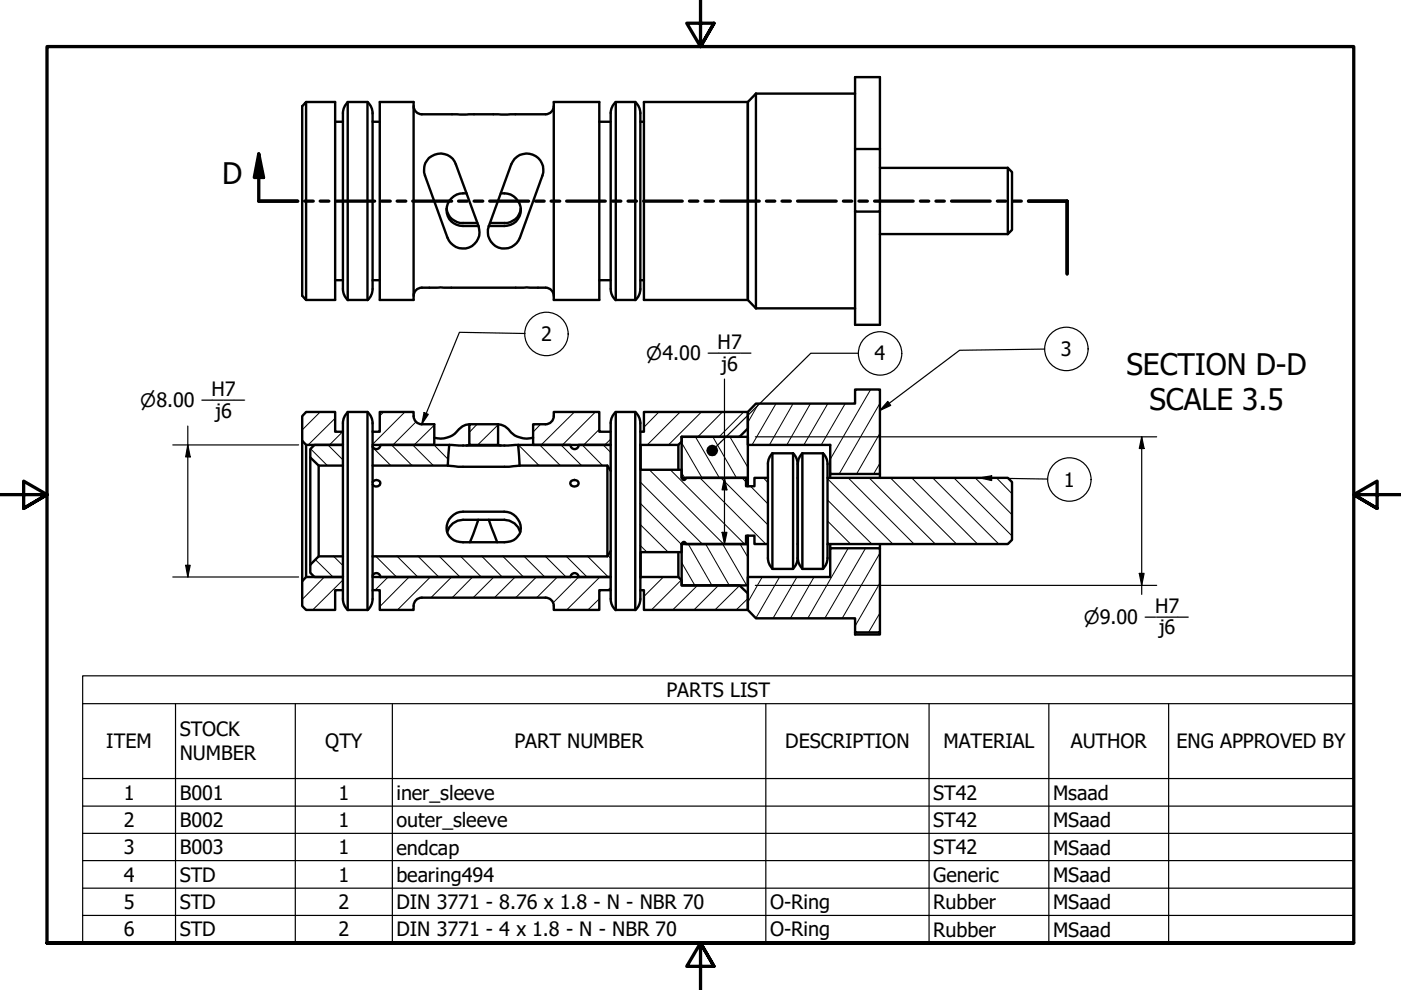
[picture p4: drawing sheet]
<svg xmlns="http://www.w3.org/2000/svg" width="297mm" height="210mm" viewBox="0 0 297 210" stroke-linecap="round" stroke-linejoin="round" font-family="sans-serif">
<!-- layer: Hatch (ANSI) -->
<g fill="none" stroke="#000" stroke-width=".21">
<path d="M65.8 95.2l3.6 3.5M67.9 87.3l-3.8 3.9M69.5 94.3l3.2 3.2M71.1 88.7l-5.8 5.6M72.6 91.5l-2.8 2.8M79 94.8l3.9 3.9M81.3 87.3l-.8 .9M83 94.3l4.4 4.4M85.9 87.3l-6.9 6.9M87.5 94.3l4.4 4.4M88.2 89.4l-4.9 4.9M92 94.3l3 3.1"/>
<path d="M92.1 90.1l-4.3 4.2M101.2 90l-1.7 1.7M105.6 90.1l-4.3 4.2M109.9 94.3l4.4 4.4M114.4 94.3l4.4 4.4M114.6 90l-1.6 1.6M118.9 94.3l4.4 4.4M121.8 87.3l-7.1 7M123.4 94.3l4.4 4.4M126.2 87.3l-6.9 7M127.1 91l-3.3 3.3M127.9 94.3l1.6 1.6"/>
<path d="M129.5 93.1l-1.3 1.2M135.8 97.8h.1M137.7 99.6l15.7 15.8M139.7 87.3l-3.2 3.3M142.1 99.6l15.8 15.8M144.2 87.3l-7 7M144.5 93.9l4.3 7.4M147.4 92.6l5.1 8.7M148.7 87.3l-7 7M151.1 92.6l5 8.7M153.2 87.3l-5.2 5.3M154.7 92.6l3.9 6.5"/>
<path d="M157.7 87.3l-5.2 5.3M158.4 92.6l.2 .1M160.8 85.6l-2.2 4M164.5 85.6l-5.1 8.7M168.1 85.6l-5 8.7M171.8 85.6l-5 8.7M175.5 85.6l-5.1 8.7M179.2 85.6l-5.1 8.7M184.6 82.6l-8.6 14.8M186.6 85.5l-8.7 15M186.6 91.9l-5 8.6M186.6 98.2l-1.4 2.3"/>
<path d="M66.9 118.7l3.7 3.6M70.7 118l2 1.9M79.7 118l4.4 4.3M84.2 118l4.4 4.3M88.6 118l4.4 4.3M93.2 118l4.3 4.3M97.7 118l4.3 4.3M102.2 118l4.3 4.3M106.6 118l4.4 4.3M111.1 118l4.4 4.3M115.6 118l4.4 4.3M120.1 118l4.4 4.3"/>
<path d="M124.6 118l4.4 4.3M128.9 117.8l.6 .6M135.8 115.7l1.4 1.4M135.8 111.2l5.9 5.9M135.8 106.7l8.7 8.8M135.8 102.2l13.1 13.2M144.5 119.3l2.8 4.8M144.5 100.2l.7 1.1M145.9 115.4l5 8.7M148.4 101.3l14 14.1M149.6 115.4l5 8.7M152.8 101.3l10 10"/>
<path d="M153.2 115.4l5.1 8.7M156.9 115.4l1.7 2.7M157.4 101.3l.8 .9M159.1 103.1l3.7 3.7M161.9 101.3l.9 1M169.1 104.1l.1 .1M169.1 113.1l.1 .1M169.1 108.6l.1 .1M175.5 115l.3 .4M175.5 110.5l4.8 4.9M175.5 106l9.3 9.4M175.5 101.5l13.8 13.9"/>
<path d="M176.1 116.2l-.1 .2M179.8 101.3l14 14.1M179.8 116.2l-8.5 14.9M183.5 116.2l-8.6 14.9M184.3 101.3l14 14.1M186.6 117.3l-8 13.8M188.8 101.3l14 14.1M193.3 101.3l14 14.1M197.7 101.3l14.1 14.1M202.2 101.3l12.4 12.3M206.8 101.3l7.8 7.8M211.3 101.3l3.3 3.4"/>
<path d="M68.8 122.3l-4.7 4.8M71.1 129.1l-.3 .2M72.7 123l-6.4 6.3M79 121.8l.1 .1M82.3 122.3l-2.8 2.8M86.7 122.3l-6.2 6.3M91.2 122.3l-6.9 7M95.8 122.3l-4.4 4.4M100.2 122.3l-4.3 4.4M104.7 122.3l-4.4 4.4M109.2 122.3l-4.4 4.4M113.7 122.3l-4.4 4.4"/>
<path d="M118.2 122.3l-4.4 4.4M122.7 122.3l-5.4 5.5M127.1 127l-2.4 2.3M127.2 122.3l-7.1 7M129.5 124.6l-.7 .5M135.8 120.2h.1M136.1 122.3l-.3 .4M140.7 122.3l-4.2 4.2M144.5 123l-6.4 6.3M147.9 124.1l-5.3 5.2M152.3 124.1l-5.2 5.2M156.8 124.1l-5.2 5.2"/>
<path d="M158.6 126.9l-2.5 2.4M161.6 122.3l-3 5.4M165.3 122.3l-5 8.7M169 122.3l-5.1 8.8M172.6 122.3l-5 8.8M186.6 123.6l-5.3 9.2M186.6 130l-2.5 4.1"/>
</g>
<!-- layer: Visible (ANSI) -->
<g fill="none" stroke="#000" stroke-width=".51">
<path d="M160.3 19.8l-1.7 1.8v42l1.7 1.8M160.3 19.8v45.6M160.3 19.8h21M64.9 21.6v42l-.8-.9v-40.2zM64.9 21.6h6.2v42h-6.2M71.1 25.8h1.6M72.7 24v37.3a3.1 3.1 0 0 0 1.1 2.3M73.7 21.6h4.2v42h-4.2zM73.8 21.6a3.1 3.1 0 0 0-1.1 2.4M77.9 21.6a3.1 3.1 0 0 1 1.1 2.4M79 24v37.3a3.1 3.1 0 0 1-1.1 2.3M79 25.8h1.5"/>
<path d="M80.5 21.6h7.2v42h-7.2zM87.7 22.5a1.75 1.75 0 0 0 1.7 1.7h26.3M90.9 33.5a3.5 3.5 0 0 1 5.7 1.3l4.9 13.2a3.5 3.5 0 0 1-2.1 4.5 3.5 3.5 0 0 1-4.5-2.1l-4.8-13.2a3.6 3.6 0 0 1 .8-3.7zM109.1 33.7a3.5 3.5 0 0 1 4.4-.6 3.5 3.5 0 0 1 1.5 4.1l-4.8 13.2a3.5 3.5 0 0 1-4.5 2.1 3.5 3.5 0 0 1-2.1-4.5l4.8-13.2zM117.4 22.5a1.75 1.75 0 0 1-1.7 1.7M117.4 21.6h9.7v42h-9.7zM127.1 25.8h2.4M129.5 24v37.3a3.1 3.1 0 0 0 1 2.3M130.5 21.6a3.1 3.1 0 0 0-1 2.4M130.6 21.6h4.1M130.6 21.6v42h4.1v-42M134.7 21.6a3.1 3.1 0 0 1 1.1 2.4"/>
<path d="M135.8 24v37.3a3.1 3.1 0 0 1-1.1 2.3M135.8 25.8h.7M136.5 21.6h22.1v42h-22.1zM181.3 31.6h5.3v13.3h-5.3zM181.3 31.6v-15.2h5.3v15.2M186.6 35.6h27.1M213.7 35.6l.9 .9v12.2l-.9 .9M213.7 35.6v14M71.1 59.4h1.6M79 59.4h1.5M94.7 44.2a3.4 3.4 0 0 0 3.5 3.1h3M98.9 41a3.5 3.5 0 0 0-4.2 3 3.5 3.5 0 0 0 3.5 3.9h3.2"/>
<path d="M106.2 41a3.5 3.5 0 0 1 4.2 3 3.5 3.5 0 0 1-3.5 3.9h-3.3M110.4 44.2a3.4 3.4 0 0 1-3.5 3.1h-3M127.1 59.4h2.4M135.8 59.4h.7M181.3 44.9v24h5.3v-24M186.6 49.6h27.1M115.7 61a1.75 1.75 0 0 1 1.7 1.7M115.7 61h-24.1a4.3 4.3 0 0 0-3.4 .5l-.4 .8-.1 .4M160.3 65.4h21M64.1 93.4v29.8M64.9 94.3v28M65.8 97v22.7"/>
<path d="M67.6 98.7v19.3M72.7 91.5h-1.6v-4.2h-6.2l-.8 .9v5.2l.8 .9h7.8h-6l-.9 .9v1.8l1.8 1.7h5.1M72.7 89.7v37.3M73.7 87.3h4.2v42h-4.2zM73.8 87.4a3.1 3.1 0 0 0-1.1 2.3M77.9 87.4a3.1 3.1 0 0 1 1.1 2.3M79 89.7v37.3M79 98.7h15.9M87.7 88.2a1.75 1.75 0 0 0 1.7 1.8h2.7v4.3h-13.1M87.7 88.2v-.9h-7.2v4.2h-1.5M94.9 98.7l2.3 .3h10.7l2.3-.3M95.2 94.3l-.3 4.4"/>
<path d="M95.2 94.3l-14.6 .1a.86 .86 0 0 1-.7 .8 .86 .86 0 0 1-.9-.5M95.2 94.3l2.1 .2 12.6-.2M99.5 90h6.1v4.3h-6.1zM99.5 90a4.1 4.1 0 0 0-3.1 2l-1 .6a4.9 4.9 0 0 1-3.3 .2M99.5 94.3l-.6 .2M105.6 90a3.5 3.5 0 0 1 2.8 1.7 5.1 5.1 0 0 0 4.6 1.1M105.6 94.3l.6 .2M109.9 94.3l.3 4.4M109.9 94.3h11M110.2 98.7h18.6l.7 1.2M115.7 90h-2.7v4.3h16.5h-6.8a.86 .86 0 0 1-.9 .9 .86 .86 0 0 1-.8-.8M117.4 88.2a1.75 1.75 0 0 1-1.7 1.8"/>
<path d="M117.4 88.2v-.9h9.7v4.2h2.4M128.8 98.7v19.3M129.5 89.7v37.3M130.5 87.4a3.1 3.1 0 0 0-1 2.3M130.6 87.3v42h4.1v-42M130.6 87.3h4.1M134.7 87.4a3.1 3.1 0 0 1 1.1 2.3M135.8 91.5h.7v-4.2h22.1v3.5l-1.8 1.8h-12.3v1l-.7 .7h-8v5.3h8.7v1.7M135.8 89.7v37.3M143.8 94.3v5.3M144.5 92.6h14.1v8.7h-14.1zM160.3 85.6h21v-3h5.3v17.9h-10.6v-6.2h-17.4v-7z"/>
<path d="M163.8 96.1h4.3M163.8 96.1v24.5h4.3v-24.5M163.8 96.1a3.1 3.1 0 0 0-1 2.3v19.9M168.1 96.1a3.1 3.1 0 0 1 1 2.3v19.9M170.1 96.1h4.4v24.5h-4.4zM170.1 96.1a3.1 3.1 0 0 0-.9 2.3v19.9M174.5 96.1a3.1 3.1 0 0 1 1 2.3v19.9M72.7 118h-5.1l-1.8 1.7v1.7l.9 .9h6h-7.8l-.8 .9v5.3l.8 .8h6.2v-4.2h1.6M79 102.2a.9 .9 0 0 1 .9-.4 .9 .9 0 0 1 .7 .7 .89 .89 0 0 1-.7 .7 .89 .89 0 0 1-.9-.5M94.8 112.8a3.5 3.5 0 0 1 3.4-2.6h8.7a3.5 3.5 0 0 1 3.4 2.6M95.7 109.6a3.2 3.2 0 0 1 2.5-1.1h8.7a3.3 3.3 0 0 1 3.2 2 3.3 3.3 0 0 1-.7 3.6 3.7 3.7 0 0 1-2.5 .9h-8.7a3.1 3.1 0 0 1-3.3-1.8 3.1 3.1 0 0 1 .8-3.6zM101.4 110.2l-1.8 4.8"/>
<path d="M103.6 110.2l1.8 4.8M121.2 102a.89 .89 0 0 1 .9-.2 .89 .89 0 0 1 .5 .9 .88 .88 0 0 1-1 .4 .88 .88 0 0 1-.6-.9zM129.5 116.8l-.7 1.2h-49.8M143.8 117.1v5.2M144.5 115.4h14.1v8.7h-14.1zM144.5 115.4v1.7h-8.7v5.2h8l.7 .7v1.1h12.3l1.8 1.7v3.5h-22.1v-4.2h-.7M144.6 115.3a.41 .41 0 0 1 .4-.4 .41 .41 0 0 1 .4 .4l12.8 .1v-1.8h1.8v1.8h2.8M144.6 101.3a.41 .41 0 0 0 .4 .5 .41 .41 0 0 0 .4-.5M145.4 101.3h12.8v1.8h1.8v-1.8h2.8M158.6 101.3v1.8M158.6 113.6v1.8M162.8 118.3a3.1 3.1 0 0 0 1 2.3"/>
<path d="M169.1 115.4h.1M169.1 101.3h.1M169.1 118.3a3.1 3.1 0 0 1-1 2.3M169.2 118.3a3.1 3.1 0 0 0 .9 2.3M175.5 101.3h38.2l.9 .9v12.3l-.9 .9h-38.2M175.5 118.3a3.1 3.1 0 0 1-1 2.3M176 100.5v.8M176 115.4v.8M186.6 100.5v.8M186.6 115.4v.8M72.7 127a3.1 3.1 0 0 0 1.1 2.4M79 122.1a.86 .86 0 0 1 .9-.6 .86 .86 0 0 1 .7 .9"/>
<path d="M79 125.1h1.5v4.2h7.2a1.98 1.98 0 0 1 1.7-2.6h26.3M79 122.3h50.5M79 127a3.1 3.1 0 0 1-1.1 2.4M121 122.4a.86 .86 0 0 1 .8-.9 .86 .86 0 0 1 .9 .9M129.5 125.1h-2.4v4.2h-9.7a1.98 1.98 0 0 0-1.7-2.6M129.5 127a3.1 3.1 0 0 0 1 2.4M135.8 127a3.1 3.1 0 0 1-1.1 2.4M158.6 122.3h17.4v-6.1h10.6v17.9h-5.3v-3h-21l-1.7-1.8zM181.3 134.1v.4h5.3v-.4"/>
</g>
<!-- layer: Section Line (ANSI) -->
<g fill="none" stroke="#000" stroke-width=".7">
<path d="M54.9 32.6l1 5h-2zM54.9 32.6v10h8.2M64.6 42.6h1.8M67.9 42.6h1.8M71.2 42.6h8.2M80.9 42.6h1.8M84.2 42.6h1.8M87.5 42.6h8.3M97.2 42.6h1.9M100.5 42.6h1.9M103.8 42.6h8.3M113.5 42.6h1.9"/>
<path d="M116.8 42.6h1.9M120.1 42.6h8.2M129.9 42.6h1.7M133.2 42.6h1.7M136.5 42.6h8.2M146.2 42.6h1.8M149.5 42.6h1.8M152.8 42.6h8.2M162.5 42.6h1.8M165.8 42.6h1.8M169.1 42.6h8.2M178.8 42.6h1.8"/>
<path d="M182.1 42.6h1.8M185.4 42.6h8.2M195.1 42.6h1.8M198.4 42.6h1.8M201.7 42.6h8.2M211.5 42.6h1.7M214.8 42.6h1.7M218.1 42.6h8.2v15.5"/>
</g>
<path d="M54.9 32.6l1 5h-2z" fill-rule="evenodd" fill="#000"/>
<!-- layer: Symbol (ANSI) -->
<g fill="none" stroke="#000" stroke-width=".25">
<path d="M111.3 70.7l-13.9-.2-8 19.5M182 74.9h-10.1l-20 19.8M221.5 74l-18 .3-16.9 12.7M89.9 87.5l.9 .4-1.4 2.1zM188.2 85.1l.6 .9-2.2 1zM207.8 101.3l2.4-.4v1zM207.8 101.3l14.3 .3M17.5 149.2v-5.9h269.5v5.9M17.5 149.2h269.5v15.9M17.5 149.2v50.7h269.5v-34.8M37.2 149.2v50.7M62.6 149.2v50.7"/>
<path d="M83.2 149.2v50.7M162.4 149.2v50.7M197 149.2v50.7M222.4 149.2v50.7M247.8 149.2v50.7M17.5 165.1h269.5M17.5 170.9h269.5M17.5 176.7h269.5M17.5 182.5h269.5M17.5 188.3h269.5M17.5 194.1h269.5"/>
<circle cx="115.9" cy="70.8" r="4.6"/>
<circle cx="186.6" cy="74.9" r="4.6"/>
<circle cx="226.1" cy="74" r="4.6"/>
<circle cx="226.7" cy="101.7" r="4.6"/>
</g>
<!-- layer: Border (ANSI) -->
<path d="M148.5 -.1v10l-2.9-5h5.8l-2.9 5 2.9-5M0 104.9h10l-5-2.9v5.8l5-2.9-5 2.9M297 104.9h-10l5-2.9v5.8l-5-2.9 5 2.9M10 199.9v-190h277v190h-277h277M151.4 204.9l-2.9-5 2.9 5h-5.8l2.9-5v10" fill="none" stroke="#000" stroke-width=".7"/>
<!-- layer: Symbol (ANSI) -->
<g fill="#000">
<path d="M89.9 87.5l.9 .4-1.4 2.1z" fill-rule="evenodd"/>
<path d="M188.2 85.1l.6 .9-2.2 1z" fill-rule="evenodd"/>
<path d="M207.8 101.3l2.4-.4v1z" fill-rule="evenodd"/>
<circle cx="151" cy="95.5" r="1.26"/>
</g>
<!-- layer: Dimension (ANSI) -->
<g fill="none" stroke="#000" stroke-width=".25">
<path d="M36.6 94.3h26.7M39.8 94.3l.5 2.6h-.9zM39.8 90.3v32M153.6 80.4v35M160.1 92.6h85.1M242.1 92.6l.5 2.5h-1zM242.1 92.6v33.4M39.4 119.9h.9l-.5 2.4zM153.1 112.9h1l-.5 2.5zM153.6 101.3l.5 2.6h-1zM36.6 122.3h26.7M160.1 124.1h85.1"/>
<path d="M241.6 121.6h1l-.5 2.5z"/>
</g>
<g fill="#000">
<path d="M39.8 94.3l.5 2.6h-.9z" fill-rule="evenodd"/>
<path d="M242.1 92.6l.5 2.5h-1z" fill-rule="evenodd"/>
<path d="M39.4 119.9h.9l-.5 2.4z" fill-rule="evenodd"/>
<path d="M153.1 112.9h1l-.5 2.5z" fill-rule="evenodd"/>
<path d="M153.6 101.3l.5 2.6h-1z" fill-rule="evenodd"/>
<path d="M241.6 121.6h1l-.5 2.5z" fill-rule="evenodd"/>
</g>
<g font-size="6.3">
<text x="47.1" y="39.1">D</text>
<text x="238.8" y="79.5">SECTION D-D</text>
<text x="243.7" y="87">SCALE 3.5</text>
</g>
<g font-size="4.2">
<text x="114.7" y="72.4">2</text>
<text x="150.1" y="74.5">_H7</text>
<text x="152.4" y="74.5">___</text>
<text x="185.4" y="76.4">4</text>
<text x="224.9" y="75.5">3</text>
<text x="153" y="78.7">j6</text>
<text x="42.8" y="84.5">_H7</text>
<text x="45.1" y="84.5">___</text>
<text x="45.7" y="88.7">j6</text>
<text x="225.6" y="103.2">1</text>
<text x="242.8" y="130.3">_H7</text>
<text x="245.2" y="130.3">___</text>
<text x="245.7" y="134.5">j6</text>
<text x="141.3" y="147.8">PARTS LIST</text>
<text x="22.5" y="158.7">ITEM</text>
<text x="38.1" y="156.1">STOCK</text>
<text x="38.1" y="161.1">NUMBER</text>
<text x="69" y="158.7">QTY</text>
<text x="109.1" y="158.7">PART NUMBER</text>
<text x="166.5" y="158.7">DESCRIPTION</text>
<text x="200" y="158.7">MATERIAL</text>
<text x="227" y="158.7">AUTHOR</text>
<text x="249.4" y="158.7">ENG APPROVED BY</text>
<text x="26.2" y="169.5">1</text>
<text x="38.1" y="169.5">B001</text>
<text x="71.8" y="169.5">1</text>
<text x="84.1" y="169.6">iner_sleeve</text>
<text x="197.9" y="169.5">ST42</text>
<text x="223.3" y="169.6">Msaad</text>
<text x="26.2" y="175.4">2</text>
<text x="38.1" y="175.4">B002</text>
<text x="71.8" y="175.3">1</text>
<text x="84.1" y="175.4">outer_sleeve</text>
<text x="197.9" y="175.4">ST42</text>
<text x="223.3" y="175.4">MSaad</text>
<text x="26.2" y="181.1">3</text>
<text x="38.1" y="181.1">B003</text>
<text x="71.8" y="181.1">1</text>
<text x="84.1" y="181.2">endcap</text>
<text x="197.9" y="181.1">ST42</text>
<text x="223.3" y="181.2">MSaad</text>
<text x="26.2" y="186.9">4</text>
<text x="38.1" y="186.9">STD</text>
<text x="71.8" y="186.9">1</text>
<text x="84.1" y="187">bearing494</text>
<text x="197.9" y="186.9">Generic</text>
<text x="223.3" y="187">MSaad</text>
<text x="26.2" y="192.7">5</text>
<text x="38.1" y="192.8">STD</text>
<text x="71.8" y="192.8">2</text>
<text x="84.1" y="192.8">DIN 3771 - 8.76 x 1.8 - N - NBR 70</text>
<text x="163.3" y="192.8">O-Ring</text>
<text x="197.9" y="192.8">Rubber</text>
<text x="223.3" y="192.8">MSaad</text>
<text x="26.2" y="198.5">6</text>
<text x="38.1" y="198.5">STD</text>
<text x="71.8" y="198.5">2</text>
<text x="84.1" y="198.5">DIN 3771 - 4 x 1.8 - N - NBR 70</text>
<text x="163.3" y="198.5">O-Ring</text>
<text x="197.9" y="198.6">Rubber</text>
<text x="223.3" y="198.6">MSaad</text>
</g>
<g font-size="3.9">
<text x="137" y="76.4">⌀4.00</text>
<text x="29.7" y="86.4">⌀8.00</text>
<text x="229.8" y="132.2">⌀9.00</text>
</g>
</svg>
